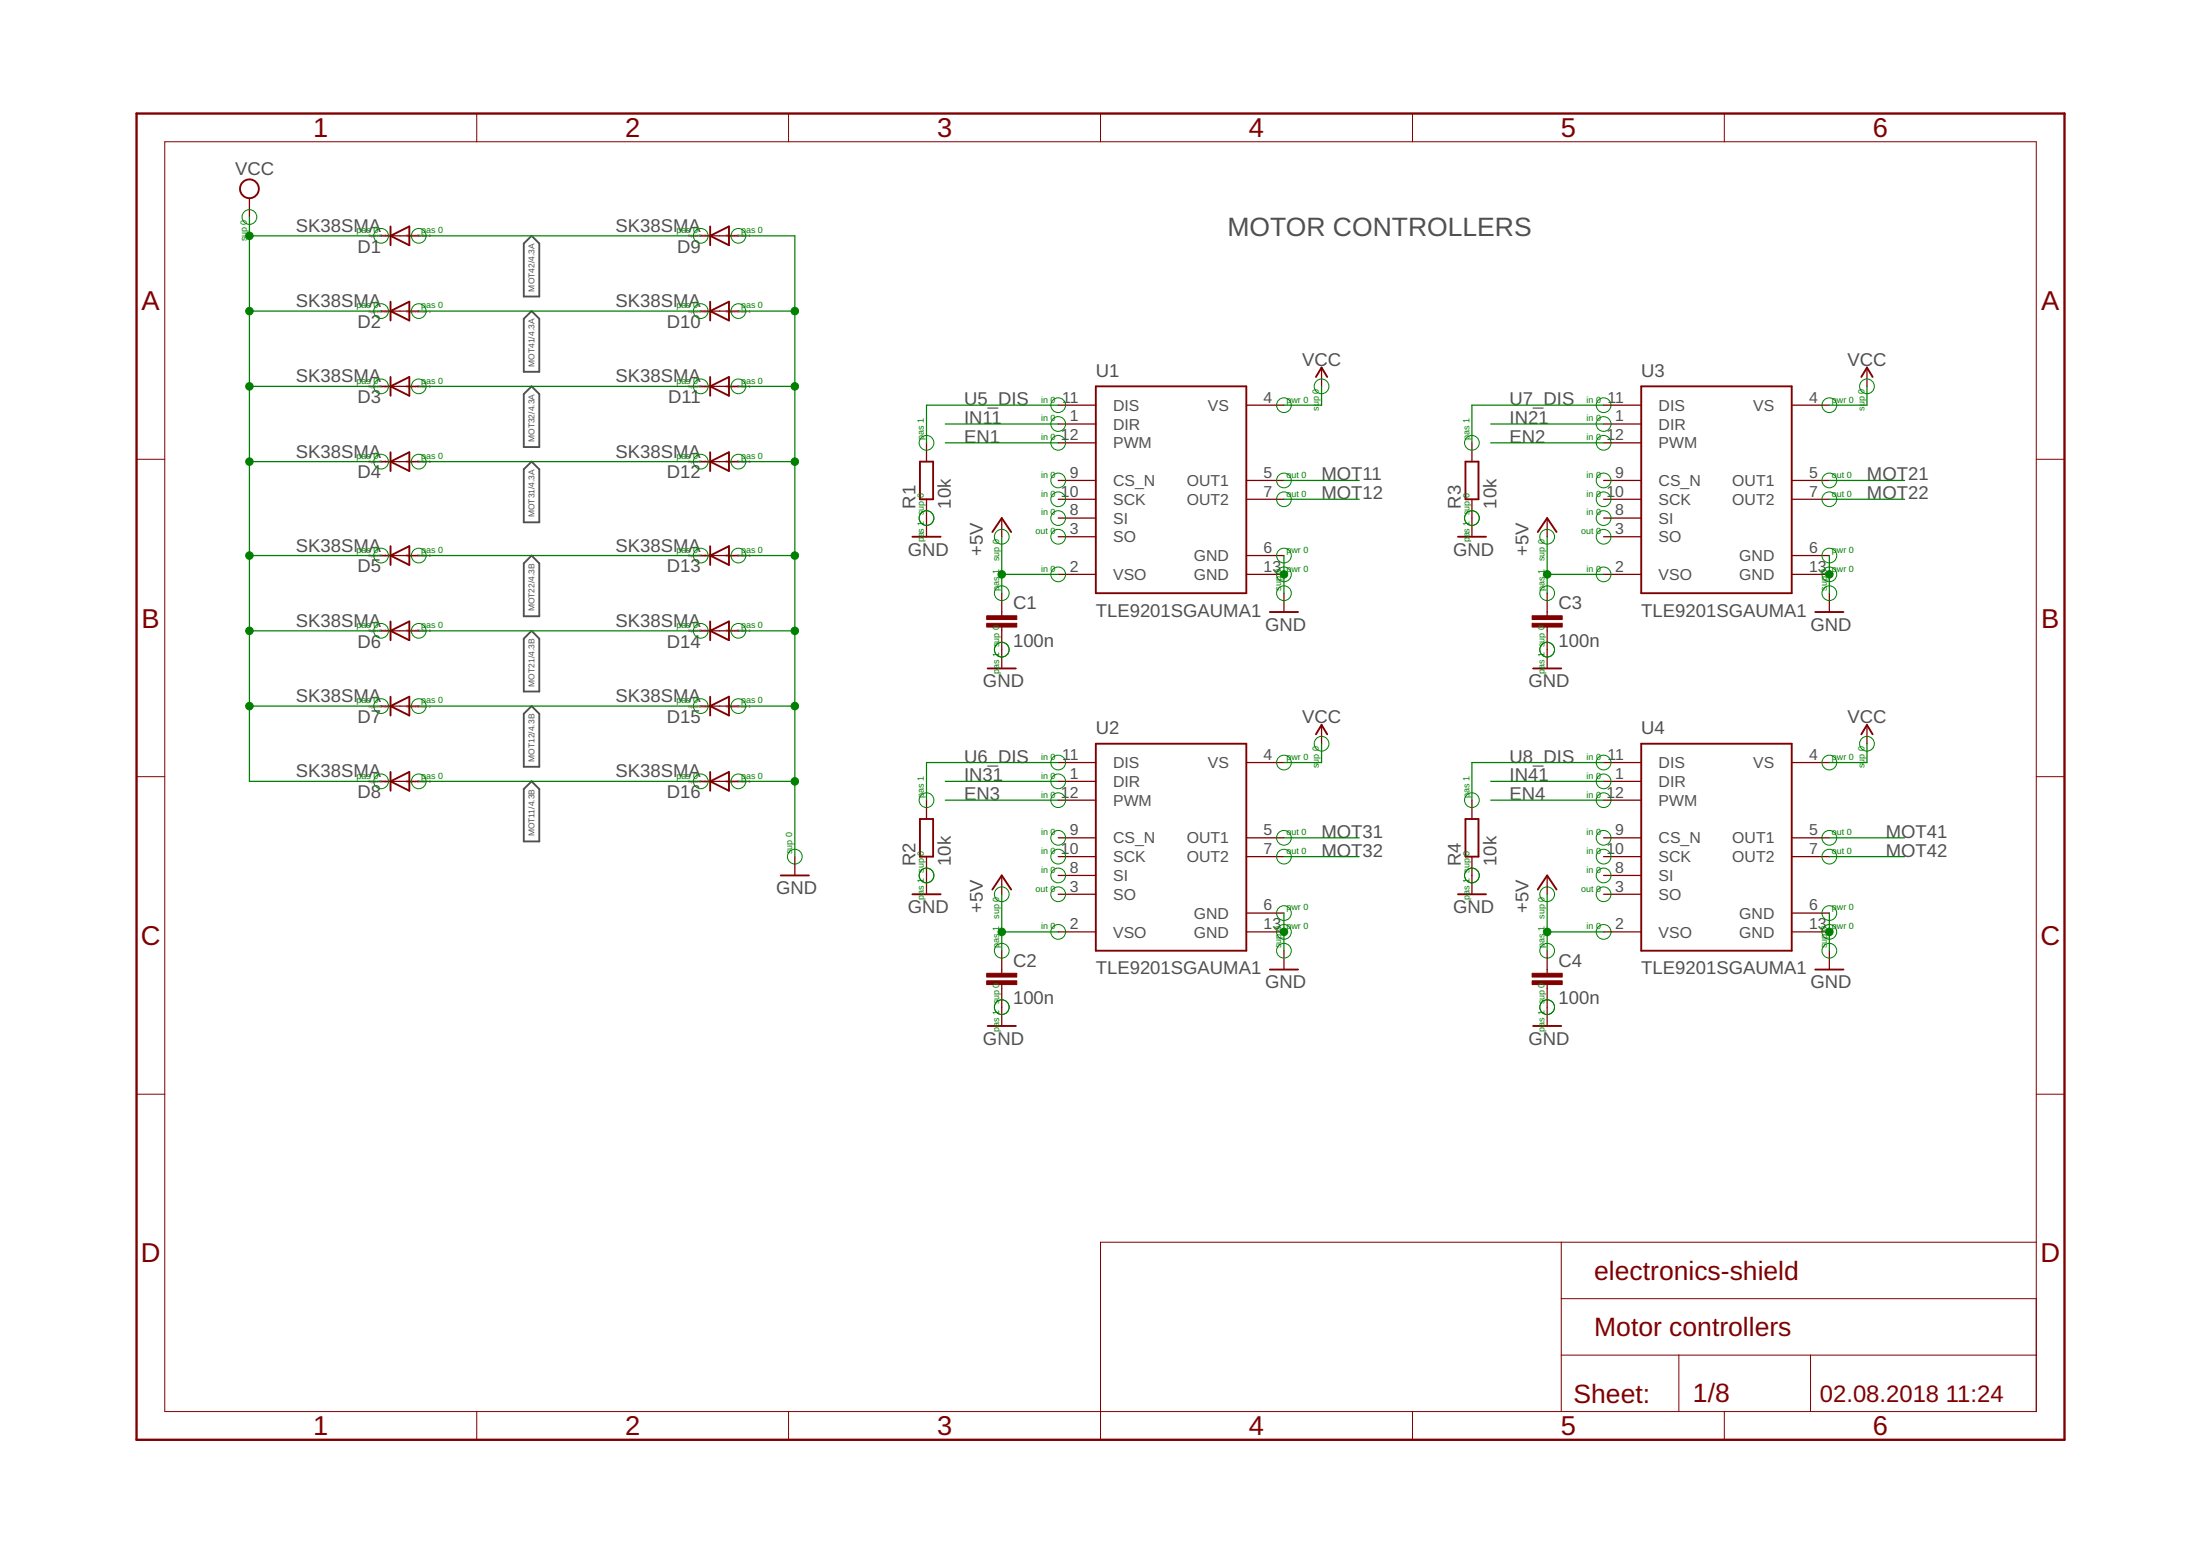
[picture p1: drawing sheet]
<svg xmlns="http://www.w3.org/2000/svg" width="297mm" height="210mm" viewBox="0 0 297 210" stroke-linecap="round" stroke-linejoin="round" font-family="sans-serif">
<path d="M70.7 32.9l1.1-1.1 1 1.1v7.1h-2.1zM70.7 43l1.1-1 1 1v7.2h-2.1zM70.7 53.2l1.1-1 1 1v7.1h-2.1zM70.7 63.4l1.1-1.1 1 1.1v7.1h-2.1zM70.7 76.1l1.1-1.1 1 1.1v7.1h-2.1zM70.7 86.2l1.1-1 1 1v7.1h-2.1zM70.7 96.4l1.1-1.1 1 1.1v7.1h-2.1zM70.7 106.5l1.1-1 1 1v7.1h-2.1z" fill="none" stroke="#505050" stroke-width=".25"/>
<g fill="none" stroke="#800000" stroke-width=".25">
<path d="M52.7 30.6v2.5M52.7 31.8l2.6-1.2v2.5zM95.9 30.6v2.5M95.9 31.8l2.5-1.2v2.5zM52.7 40.7v2.6M52.7 50.9v2.5M52.7 42l2.6-1.3v2.6zM52.7 52.2l2.6-1.3v2.5zM95.9 40.7v2.6M95.9 50.9v2.5M95.9 42l2.5-1.3v2.6zM95.9 52.2l2.5-1.3v2.5z"/>
<path d="M148 52.2h20.3v27.9h-20.3zM177.7 50.9l.7-1.3 .8 1.3M221.6 52.2h20.3v27.9h-20.3zM251.3 50.9l.8-1.3 .7 1.3M52.7 61v2.6M52.7 73.7v2.6M52.7 62.3l2.6-1.3v2.6zM52.7 75l2.6-1.3v2.6zM95.9 61v2.6M95.9 73.7v2.6M95.9 62.3l2.5-1.3v2.6zM95.9 75l2.5-1.3v2.6z"/>
<path d="M123.2 72.5h3.8M124.2 62.3h1.8v5.1h-1.8zM134 71.8l1.3-1.9 1.2 1.9M196.8 72.5h3.8M197.9 62.3h1.7v5.1h-1.7zM207.6 71.8l1.3-1.9 1.3 1.9M52.7 83.9v2.5M52.7 94v2.6M52.7 85.2l2.6-1.3v2.5zM52.7 95.3l2.6-1.3v2.6zM95.9 83.9v2.5M95.9 94v2.6"/>
<path d="M95.9 85.2l2.5-1.3v2.5zM95.9 95.3l2.5-1.3v2.6zM133.3 90.2h3.9M171.4 82.6h3.9M177.7 99.1l.7-1.2 .8 1.2M207 90.2h3.8M245.1 82.6h3.8M251.3 99.1l.8-1.2 .7 1.2M52.7 105.5l2.6-1.3v2.5zM52.7 104.2v2.5M95.9 105.5l2.5-1.3v2.5zM95.9 104.2v2.5"/>
<path d="M105.4 118.2h3.8M124.2 110.6h1.8v5h-1.8zM148 100.4h20.3v27.9h-20.3zM197.9 110.6h1.7v5h-1.7zM221.6 100.4h20.3v27.9h-20.3zM123.2 120.7h3.8M133.3 138.5h3.9M134 120.1l1.3-1.9 1.2 1.9M171.4 130.9h3.9M196.8 120.7h3.8M207 138.5h3.8M207.6 120.1l1.3-1.9 1.3 1.9"/>
<path d="M245.1 130.9h3.8"/>
<circle cx="33.7" cy="25.5" r="1.27"/>
</g>
<g fill="none" stroke="#800000" stroke-width=".17">
<path d="M33.7 26.8v2.5M51.5 31.8h5M94.6 31.8h5.1M51.5 52.2h5M51.5 42h5M94.6 52.2h5.1M94.6 42h5.1M125.1 59.8v2.5M142.9 54.7h5.1M142.9 57.2h5.1M142.9 59.8h5.1M168.3 54.7h5.1"/>
<path d="M178.4 49.6v2.6M198.7 59.8v2.5M216.5 54.7h5.1M216.5 57.2h5.1M216.5 59.8h5.1M241.9 54.7h5.1M252.1 49.6v2.6M51.5 75h5M51.5 62.3h5M94.6 75h5.1M94.6 62.3h5.1M125.1 67.4v5.1"/>
<path d="M135.3 69.9v2.6M142.9 64.9h5.1M142.9 67.4h5.1M142.9 69.9h5.1M142.9 77.5h5.1M142.9 72.5h5.1M168.3 75h5.1M168.3 64.9h5.1M168.3 67.4h5.1M168.3 77.5h5.1M198.7 67.4v5.1M208.9 69.9v2.6"/>
<path d="M216.5 64.9h5.1M216.5 67.4h5.1M216.5 69.9h5.1M216.5 77.5h5.1M216.5 72.5h5.1M241.9 75h5.1M241.9 64.9h5.1M241.9 67.4h5.1M241.9 77.5h5.1M51.5 95.3h5M51.5 85.2h5M94.6 95.3h5.1"/>
<path d="M94.6 85.2h5.1M135.3 80.1v3M135.3 84.6v5.6M173.4 80.1v2.5M178.4 97.9v2.5M208.9 80.1v3M208.9 84.6v5.6M247 80.1v2.5M252.1 97.9v2.5M51.5 105.5h5M94.6 105.5h5.1M107.3 115.6v2.6"/>
<path d="M125.1 108v2.6M125.1 115.6v5.1M135.3 118.2v2.5M142.9 105.5h5.1M142.9 102.9h5.1M142.9 113.1h5.1M142.9 108h5.1M142.9 115.6h5.1M142.9 118.2h5.1M168.3 102.9h5.1M168.3 113.1h5.1M168.3 115.6h5.1"/>
<path d="M198.7 108v2.6M198.7 115.6v5.1M208.9 118.2v2.5M216.5 105.5h5.1M216.5 102.9h5.1M216.5 113.1h5.1M216.5 108h5.1M216.5 115.6h5.1M216.5 118.2h5.1M241.9 102.9h5.1M241.9 113.1h5.1M241.9 115.6h5.1"/>
<path d="M135.3 128.3v3.1M135.3 132.9v5.6M142.9 125.8h5.1M142.9 120.7h5.1M168.3 125.8h5.1M168.3 123.3h5.1M173.4 128.3v2.6M208.9 128.3v3.1M208.9 132.9v5.6M216.5 125.8h5.1M216.5 120.7h5.1M241.9 125.8h5.1"/>
<path d="M241.9 123.3h5.1M247 128.3v2.6"/>
</g>
<g fill="none" stroke="#800000" stroke-width=".14">
<path d="M22.2 19.1h252.7v171.4h-252.7zM64.4 15.3v3.8M106.5 15.3v3.8M148.6 15.3v3.8M190.7 15.3v3.8M232.8 15.3v3.8M18.4 62h3.8M274.9 62h3.8M18.4 104.8h3.8M274.9 104.8h3.8M18.4 147.7h3.8M274.9 147.7h3.8"/>
<path d="M210.8 175.3h64.1M210.8 167.7v22.8M274.9 167.7h-126.3v26.7M64.4 190.5v3.9M106.5 190.5v3.9M190.7 190.5v3.9M210.8 182.9h64.1M226.7 182.9v7.6M232.8 190.5v3.9M244.5 182.9v7.6"/>
</g>
<path d="M18.4 15.3h260.3v179.1h-260.3z" fill="none" stroke="#800000" stroke-width=".32"/>
<g fill="#800000" stroke="#800000" stroke-width=".14">
<path d="M133.2 84.1h4.1v.5h-4.1z"/>
<path d="M133.2 83.1h4.1v.5h-4.1z"/>
<path d="M133.2 132.4h4.1v.5h-4.1z"/>
<path d="M133.2 131.4h4.1v.5h-4.1z"/>
<path d="M206.9 84.1h4v.5h-4z"/>
<path d="M206.9 83.1h4v.5h-4z"/>
<path d="M206.9 132.4h4v.5h-4z"/>
<path d="M206.9 131.4h4v.5h-4z"/>
</g>
<g fill="none" stroke="#008000" stroke-width=".14">
<circle cx="33.7" cy="29.3" r=".99"/>
<circle cx="51.5" cy="31.8" r=".99"/>
<circle cx="56.5" cy="31.8" r=".99"/>
<circle cx="94.6" cy="31.8" r=".99"/>
<circle cx="99.7" cy="31.8" r=".99"/>
<circle cx="51.5" cy="42" r=".99"/>
<circle cx="51.5" cy="52.2" r=".99"/>
<circle cx="56.5" cy="42" r=".99"/>
<circle cx="56.5" cy="52.2" r=".99"/>
<circle cx="94.6" cy="42" r=".99"/>
<circle cx="94.6" cy="52.2" r=".99"/>
<circle cx="99.7" cy="42" r=".99"/>
<circle cx="99.7" cy="52.2" r=".99"/>
<circle cx="125.1" cy="59.8" r=".99"/>
<circle cx="142.9" cy="54.7" r=".99"/>
<circle cx="142.9" cy="57.2" r=".99"/>
<circle cx="142.9" cy="59.8" r=".99"/>
<circle cx="173.4" cy="54.7" r=".99"/>
<circle cx="178.4" cy="52.2" r=".99"/>
<circle cx="198.7" cy="59.8" r=".99"/>
<circle cx="216.5" cy="57.2" r=".99"/>
<circle cx="216.5" cy="54.7" r=".99"/>
<circle cx="216.5" cy="59.8" r=".99"/>
<circle cx="247" cy="54.7" r=".99"/>
<circle cx="252.1" cy="52.2" r=".99"/>
<circle cx="51.5" cy="62.3" r=".99"/>
<circle cx="51.5" cy="75" r=".99"/>
<circle cx="56.5" cy="62.3" r=".99"/>
<circle cx="56.5" cy="75" r=".99"/>
<circle cx="94.6" cy="75" r=".99"/>
<circle cx="94.6" cy="62.3" r=".99"/>
<circle cx="99.7" cy="62.3" r=".99"/>
<circle cx="99.7" cy="75" r=".99"/>
<circle cx="125.1" cy="69.9" r=".99"/>
<circle cx="135.3" cy="72.5" r=".99"/>
<circle cx="142.9" cy="67.4" r=".99"/>
<circle cx="142.9" cy="77.5" r=".99"/>
<circle cx="142.9" cy="64.9" r=".99"/>
<circle cx="142.9" cy="69.9" r=".99"/>
<circle cx="142.9" cy="72.5" r=".99"/>
<circle cx="173.4" cy="64.9" r=".99"/>
<circle cx="173.4" cy="75" r=".99"/>
<circle cx="173.4" cy="77.5" r=".99"/>
<circle cx="173.4" cy="67.4" r=".99"/>
<circle cx="198.7" cy="69.9" r=".99"/>
<circle cx="208.9" cy="72.5" r=".99"/>
<circle cx="216.5" cy="64.9" r=".99"/>
<circle cx="216.5" cy="72.5" r=".99"/>
<circle cx="216.5" cy="67.4" r=".99"/>
<circle cx="216.5" cy="69.9" r=".99"/>
<circle cx="216.5" cy="77.5" r=".99"/>
<circle cx="247" cy="67.4" r=".99"/>
<circle cx="247" cy="64.9" r=".99"/>
<circle cx="247" cy="75" r=".99"/>
<circle cx="247" cy="77.5" r=".99"/>
<circle cx="51.5" cy="95.3" r=".99"/>
<circle cx="51.5" cy="85.2" r=".99"/>
<circle cx="56.5" cy="95.3" r=".99"/>
<circle cx="56.5" cy="85.2" r=".99"/>
<circle cx="94.6" cy="95.3" r=".99"/>
<circle cx="94.6" cy="85.2" r=".99"/>
<circle cx="99.7" cy="95.3" r=".99"/>
<circle cx="99.7" cy="85.2" r=".99"/>
<circle cx="135.3" cy="87.7" r=".99"/>
<circle cx="135.3" cy="80.1" r=".99"/>
<circle cx="173.4" cy="80.1" r=".99"/>
<circle cx="208.9" cy="87.7" r=".99"/>
<circle cx="208.9" cy="80.1" r=".99"/>
<circle cx="247" cy="80.1" r=".99"/>
<circle cx="51.5" cy="105.5" r=".99"/>
<circle cx="56.5" cy="105.5" r=".99"/>
<circle cx="94.6" cy="105.5" r=".99"/>
<circle cx="99.7" cy="105.5" r=".99"/>
<circle cx="107.3" cy="115.6" r=".99"/>
<circle cx="125.1" cy="118.2" r=".99"/>
<circle cx="125.1" cy="108" r=".99"/>
<circle cx="142.9" cy="115.6" r=".99"/>
<circle cx="142.9" cy="105.5" r=".99"/>
<circle cx="142.9" cy="108" r=".99"/>
<circle cx="142.9" cy="113.1" r=".99"/>
<circle cx="142.9" cy="102.9" r=".99"/>
<circle cx="142.9" cy="118.2" r=".99"/>
<circle cx="173.4" cy="115.6" r=".99"/>
<circle cx="173.4" cy="102.9" r=".99"/>
<circle cx="173.4" cy="113.1" r=".99"/>
<circle cx="178.4" cy="100.4" r=".99"/>
<circle cx="198.7" cy="108" r=".99"/>
<circle cx="198.7" cy="118.2" r=".99"/>
<circle cx="216.5" cy="115.6" r=".99"/>
<circle cx="216.5" cy="108" r=".99"/>
<circle cx="216.5" cy="118.2" r=".99"/>
<circle cx="216.5" cy="102.9" r=".99"/>
<circle cx="216.5" cy="105.5" r=".99"/>
<circle cx="216.5" cy="113.1" r=".99"/>
<circle cx="247" cy="113.1" r=".99"/>
<circle cx="247" cy="115.6" r=".99"/>
<circle cx="247" cy="102.9" r=".99"/>
<circle cx="252.1" cy="100.4" r=".99"/>
<circle cx="135.3" cy="128.3" r=".99"/>
<circle cx="135.3" cy="136" r=".99"/>
<circle cx="135.3" cy="120.7" r=".99"/>
<circle cx="142.9" cy="125.8" r=".99"/>
<circle cx="142.9" cy="120.7" r=".99"/>
<circle cx="173.4" cy="125.8" r=".99"/>
<circle cx="173.4" cy="128.3" r=".99"/>
<circle cx="173.4" cy="123.3" r=".99"/>
<circle cx="208.9" cy="136" r=".99"/>
<circle cx="208.9" cy="128.3" r=".99"/>
<circle cx="208.9" cy="120.7" r=".99"/>
<circle cx="216.5" cy="120.7" r=".99"/>
<circle cx="216.5" cy="125.8" r=".99"/>
<circle cx="247" cy="125.8" r=".99"/>
<circle cx="247" cy="128.3" r=".99"/>
<circle cx="247" cy="123.3" r=".99"/>
</g>
<g fill="none" stroke="#008000" stroke-width=".17">
<path d="M33.7 31.8h17.8M33.7 29.3v76.2h17.8M56.5 31.8h38.1M99.7 31.8h7.6v83.8M33.7 42h17.8M33.7 52.2h17.8M56.5 42h38.1M56.5 52.2h38.1M99.7 42h7.6M99.7 52.2h7.6M127.6 59.8h15.3M127.6 57.2h15.3"/>
<path d="M142.9 54.7h-17.8v5.1M178.4 52.2v2.5h-5M201.3 59.8h15.2M201.3 57.2h15.2M216.5 54.7h-17.8v5.1M252.1 52.2v2.5h-5.1M33.7 62.3h17.8M33.7 75h17.8M56.5 62.3h38.1M56.5 75h38.1M99.7 62.3h7.6M99.7 75h7.6"/>
<path d="M135.3 77.5h7.6M135.3 72.5v7.6M173.4 75v5.1M173.4 64.9h10.1M173.4 67.4h10.1M208.9 77.5h7.6M208.9 72.5v7.6M247 75v5.1M247 64.9h10.2M247 67.4h10.2M33.7 85.2h17.8M33.7 95.3h17.8"/>
<path d="M56.5 85.2h38.1M56.5 95.3h38.1M99.7 85.2h7.6M99.7 95.3h7.6M56.5 105.5h38.1M99.7 105.5h7.6M127.6 105.5h15.3M127.6 108h15.3M142.9 102.9h-17.8v5.1M173.4 113.1h10.1M173.4 115.6h10.1M178.4 100.4v2.5h-5"/>
<path d="M201.3 105.5h15.2M201.3 108h15.2M216.5 102.9h-17.8v5.1M247 113.1h10.2M247 115.6h10.2M252.1 100.4v2.5h-5.1M135.3 120.7v7.6M135.3 125.8h7.6M173.4 123.3v5M208.9 125.8h7.6M208.9 120.7v7.6M247 123.3v5"/>
</g>
<g fill="#008000" stroke="#008000" stroke-width=".14">
<circle cx="107.3" cy="42" r=".51"/>
<circle cx="107.3" cy="52.2" r=".51"/>
<circle cx="107.3" cy="62.3" r=".51"/>
<circle cx="107.3" cy="75" r=".51"/>
<circle cx="107.3" cy="85.2" r=".51"/>
<circle cx="107.3" cy="95.3" r=".51"/>
<circle cx="107.3" cy="105.5" r=".51"/>
<circle cx="173.4" cy="77.5" r=".51"/>
<circle cx="173.4" cy="125.8" r=".51"/>
<circle cx="247" cy="125.8" r=".51"/>
<circle cx="247" cy="77.5" r=".51"/>
<circle cx="33.7" cy="31.8" r=".51"/>
<circle cx="33.7" cy="42" r=".51"/>
<circle cx="33.7" cy="95.3" r=".51"/>
<circle cx="33.7" cy="85.2" r=".51"/>
<circle cx="33.7" cy="75" r=".51"/>
<circle cx="33.7" cy="62.3" r=".51"/>
<circle cx="33.7" cy="52.2" r=".51"/>
<circle cx="135.3" cy="77.5" r=".51"/>
<circle cx="135.3" cy="125.8" r=".51"/>
<circle cx="208.9" cy="125.8" r=".51"/>
<circle cx="208.9" cy="77.5" r=".51"/>
</g>
<g font-size="3.7" fill="#800000">
<text x="42.3" y="18.5">1</text>
<text x="84.4" y="18.5">2</text>
<text x="126.5" y="18.5">3</text>
<text x="168.6" y="18.5">4</text>
<text x="210.7" y="18.5">5</text>
<text x="252.9" y="18.5">6</text>
<text x="19.1" y="41.9">A</text>
<text x="275.6" y="41.9">A</text>
<text x="19.1" y="84.7">B</text>
<text x="275.6" y="84.7">B</text>
<text x="19" y="127.6">C</text>
<text x="275.5" y="127.6">C</text>
<text x="19" y="170.4">D</text>
<text x="275.5" y="170.4">D</text>
<text x="42.3" y="193.7">1</text>
<text x="84.4" y="193.7">2</text>
<text x="126.5" y="193.7">3</text>
<text x="168.6" y="193.7">4</text>
<text x="210.7" y="193.7">5</text>
<text x="252.9" y="193.7">6</text>
</g>
<text font-size="3.6" fill="#505050" x="165.7" y="31.8">MOTOR CONTROLLERS</text>
<g font-size="3.6" fill="#800000">
<text x="215.3" y="172.8">electronics-shield</text>
<text x="215.3" y="180.4">Motor controllers</text>
<text x="212.5" y="189.4">Sheet:</text>
<text x="228.6" y="189.3">1/8</text>
</g>
<g font-size="3.2" fill="#800000">
<text x="245.7" y="189.3">02.08.2018</text>
<text x="262.7" y="189.3">11:24</text>
</g>
<g font-size="2.5" fill="#505050">
<text x="31.8" y="23.6">VCC</text>
<text x="39.9" y="31.3">SK38SMA</text>
<text x="48.3" y="34.1">D1</text>
<text x="83.1" y="31.3">SK38SMA</text>
<text x="91.4" y="34.1">D9</text>
<text x="39.9" y="41.5">SK38SMA</text>
<text x="83.1" y="41.5">SK38SMA</text>
<text x="48.3" y="44.3">D2</text>
<text x="90.1" y="44.3">D10</text>
<text x="39.9" y="51.6">SK38SMA</text>
<text x="83.1" y="51.6">SK38SMA</text>
<text x="148" y="50.9">U1</text>
<text x="175.8" y="49.4">VCC</text>
<text x="221.6" y="50.9">U3</text>
<text x="249.5" y="49.4">VCC</text>
<text x="48.3" y="54.4">D3</text>
<text x="90.2" y="54.4">D11</text>
<text x="130.2" y="59.8">EN1</text>
<text x="130.2" y="57.2">IN11</text>
<text x="130.2" y="54.7">U5_DIS</text>
<text x="203.8" y="59.8">EN2</text>
<text x="203.8" y="57.2">IN21</text>
<text x="203.8" y="54.7">U7_DIS</text>
<text x="39.9" y="61.8">SK38SMA</text>
<text x="48.3" y="64.6">D4</text>
<text x="83.1" y="61.8">SK38SMA</text>
<text x="90.1" y="64.6">D12</text>
<text x="178.4" y="64.8">MOT11</text>
<text x="252.1" y="64.8">MOT21</text>
<text x="123.6" y="68.7" transform="rotate(-90 123.6 68.7)">R1</text>
<text x="128.4" y="68.7" transform="rotate(-90 128.4 68.7)">10k</text>
<text x="178.4" y="67.4">MOT12</text>
<text x="197.2" y="68.7" transform="rotate(-90 197.2 68.7)">R3</text>
<text x="202" y="68.7" transform="rotate(-90 202 68.7)">10k</text>
<text x="252.1" y="67.4">MOT22</text>
<text x="39.9" y="74.5">SK38SMA</text>
<text x="48.3" y="77.3">D5</text>
<text x="83.1" y="74.5">SK38SMA</text>
<text x="90.1" y="77.3">D13</text>
<text x="122.6" y="75">GND</text>
<text x="132.7" y="75" transform="rotate(-90 132.7 75)">+5V</text>
<text x="196.2" y="75">GND</text>
<text x="206.4" y="75" transform="rotate(-90 206.4 75)">+5V</text>
<text x="136.8" y="82.2">C1</text>
<text x="148" y="83.3">TLE9201SGAUMA1</text>
<text x="210.4" y="82.2">C3</text>
<text x="221.6" y="83.3">TLE9201SGAUMA1</text>
<text x="39.9" y="84.6">SK38SMA</text>
<text x="48.3" y="87.4">D6</text>
<text x="83.1" y="84.6">SK38SMA</text>
<text x="90.1" y="87.4">D14</text>
<text x="136.8" y="87.3">100n</text>
<text x="170.8" y="85.2">GND</text>
<text x="210.4" y="87.3">100n</text>
<text x="244.5" y="85.2">GND</text>
<text x="39.9" y="94.8">SK38SMA</text>
<text x="83.1" y="94.8">SK38SMA</text>
<text x="132.7" y="92.8">GND</text>
<text x="206.4" y="92.8">GND</text>
<text x="48.3" y="97.6">D7</text>
<text x="90.1" y="97.6">D15</text>
<text x="148" y="99.1">U2</text>
<text x="175.8" y="97.6">VCC</text>
<text x="221.6" y="99.1">U4</text>
<text x="249.5" y="97.6">VCC</text>
<text x="39.9" y="104.9">SK38SMA</text>
<text x="48.3" y="107.7">D8</text>
<text x="83.1" y="104.9">SK38SMA</text>
<text x="90.1" y="107.7">D16</text>
<text x="130.2" y="105.5">IN31</text>
<text x="130.2" y="102.9">U6_DIS</text>
<text x="203.8" y="105.5">IN41</text>
<text x="203.8" y="102.9">U8_DIS</text>
<text x="130.2" y="108">EN3</text>
<text x="178.4" y="113.1">MOT31</text>
<text x="203.8" y="108">EN4</text>
<text x="254.6" y="113.1">MOT41</text>
<text x="123.6" y="116.9" transform="rotate(-90 123.6 116.9)">R2</text>
<text x="128.4" y="116.9" transform="rotate(-90 128.4 116.9)">10k</text>
<text x="178.4" y="115.6">MOT32</text>
<text x="197.2" y="116.9" transform="rotate(-90 197.2 116.9)">R4</text>
<text x="202" y="116.9" transform="rotate(-90 202 116.9)">10k</text>
<text x="254.6" y="115.6">MOT42</text>
<text x="104.8" y="120.7">GND</text>
<text x="122.6" y="123.3">GND</text>
<text x="132.7" y="123.3" transform="rotate(-90 132.7 123.3)">+5V</text>
<text x="196.2" y="123.3">GND</text>
<text x="206.4" y="123.3" transform="rotate(-90 206.4 123.3)">+5V</text>
<text x="136.8" y="130.5">C2</text>
<text x="148" y="131.5">TLE9201SGAUMA1</text>
<text x="210.4" y="130.5">C4</text>
<text x="221.6" y="131.5">TLE9201SGAUMA1</text>
<text x="136.8" y="135.6">100n</text>
<text x="170.8" y="133.4">GND</text>
<text x="210.4" y="135.6">100n</text>
<text x="244.5" y="133.4">GND</text>
<text x="132.7" y="141">GND</text>
<text x="206.4" y="141">GND</text>
</g>
<g font-size="2.1" fill="#505050">
<text x="143.2" y="59.4">12</text>
<text x="143.4" y="54.3">11</text>
<text x="144.4" y="56.9">1</text>
<text x="150.3" y="55.4">DIS</text>
<text x="150.3" y="58">DIR</text>
<text x="163.1" y="55.5">VS</text>
<text x="170.6" y="54.3">4</text>
<text x="216.9" y="59.4">12</text>
<text x="217" y="54.3">11</text>
<text x="218.1" y="56.9">1</text>
<text x="223.9" y="55.4">DIS</text>
<text x="223.9" y="58">DIR</text>
<text x="236.7" y="55.5">VS</text>
<text x="244.3" y="54.3">4</text>
<text x="144.4" y="64.5">9</text>
<text x="150.3" y="60.5">PWM</text>
<text x="150.3" y="65.6">CS_N</text>
<text x="160.2" y="65.6">OUT1</text>
<text x="170.6" y="64.5">5</text>
<text x="218.1" y="64.5">9</text>
<text x="223.9" y="60.5">PWM</text>
<text x="223.9" y="65.6">CS_N</text>
<text x="233.9" y="65.6">OUT1</text>
<text x="244.3" y="64.5">5</text>
<text x="143.2" y="67">10</text>
<text x="144.4" y="69.6">8</text>
<text x="150.3" y="68.1">SCK</text>
<text x="150.3" y="70.7">SI</text>
<text x="160.2" y="68.1">OUT2</text>
<text x="170.6" y="67">7</text>
<text x="216.9" y="67">10</text>
<text x="218.1" y="69.6">8</text>
<text x="223.9" y="68.1">SCK</text>
<text x="223.9" y="70.7">SI</text>
<text x="233.9" y="68.1">OUT2</text>
<text x="244.3" y="67">7</text>
<text x="144.4" y="77.2">2</text>
<text x="144.4" y="72.1">3</text>
<text x="150.3" y="73.2">SO</text>
<text x="161.2" y="75.8">GND</text>
<text x="170.6" y="74.6">6</text>
<text x="170.6" y="77.2">13</text>
<text x="218.1" y="77.2">2</text>
<text x="218.1" y="72.1">3</text>
<text x="223.9" y="73.2">SO</text>
<text x="234.8" y="75.8">GND</text>
<text x="244.3" y="74.6">6</text>
<text x="244.3" y="77.2">13</text>
<text x="150.3" y="78.3">VSO</text>
<text x="161.2" y="78.3">GND</text>
<text x="223.9" y="78.3">VSO</text>
<text x="234.8" y="78.3">GND</text>
<text x="143.2" y="107.7">12</text>
<text x="143.4" y="102.6">11</text>
<text x="144.4" y="105.1">1</text>
<text x="150.3" y="103.7">DIS</text>
<text x="150.3" y="106.2">DIR</text>
<text x="163.1" y="103.7">VS</text>
<text x="170.6" y="102.6">4</text>
<text x="216.9" y="107.7">12</text>
<text x="217" y="102.6">11</text>
<text x="218.1" y="105.1">1</text>
<text x="223.9" y="103.7">DIS</text>
<text x="223.9" y="106.2">DIR</text>
<text x="236.7" y="103.7">VS</text>
<text x="244.3" y="102.6">4</text>
<text x="144.4" y="112.7">9</text>
<text x="150.3" y="108.8">PWM</text>
<text x="150.3" y="113.9">CS_N</text>
<text x="160.2" y="113.9">OUT1</text>
<text x="170.6" y="112.7">5</text>
<text x="218.1" y="112.7">9</text>
<text x="223.9" y="108.8">PWM</text>
<text x="223.9" y="113.9">CS_N</text>
<text x="233.9" y="113.9">OUT1</text>
<text x="244.3" y="112.7">5</text>
<text x="143.2" y="115.3">10</text>
<text x="144.4" y="117.8">8</text>
<text x="150.3" y="116.4">SCK</text>
<text x="150.3" y="118.9">SI</text>
<text x="160.2" y="116.4">OUT2</text>
<text x="170.6" y="115.3">7</text>
<text x="216.9" y="115.3">10</text>
<text x="218.1" y="117.8">8</text>
<text x="223.9" y="116.4">SCK</text>
<text x="223.9" y="118.9">SI</text>
<text x="233.9" y="116.4">OUT2</text>
<text x="244.3" y="115.3">7</text>
<text x="144.4" y="125.4">2</text>
<text x="144.4" y="120.4">3</text>
<text x="150.3" y="121.5">SO</text>
<text x="161.2" y="124">GND</text>
<text x="170.6" y="122.9">6</text>
<text x="170.6" y="125.4">13</text>
<text x="218.1" y="125.4">2</text>
<text x="218.1" y="120.4">3</text>
<text x="223.9" y="121.5">SO</text>
<text x="234.8" y="124">GND</text>
<text x="244.3" y="122.9">6</text>
<text x="244.3" y="125.4">13</text>
<text x="150.3" y="126.6">VSO</text>
<text x="161.2" y="126.6">GND</text>
<text x="223.9" y="126.6">VSO</text>
<text x="234.8" y="126.6">GND</text>
</g>
<g font-size="1.2" fill="#008000">
<text x="33.3" y="32.6" transform="rotate(-90 33.3 32.6)">sup 0</text>
<text x="48.2" y="31.5">pas 0</text>
<text x="56.9" y="31.5">pas 0</text>
<text x="91.3" y="31.5">pas 0</text>
<text x="100.1" y="31.5">pas 0</text>
<text x="48.2" y="41.6">pas 0</text>
<text x="56.9" y="41.6">pas 0</text>
<text x="91.3" y="41.6">pas 0</text>
<text x="100.1" y="41.6">pas 0</text>
<text x="48.2" y="51.8">pas 0</text>
<text x="56.9" y="51.8">pas 0</text>
<text x="91.3" y="51.8">pas 0</text>
<text x="100.1" y="51.8">pas 0</text>
<text x="124.7" y="59.4" transform="rotate(-90 124.7 59.4)">pas 1</text>
<text x="140.6" y="54.3">in 0</text>
<text x="140.6" y="56.9">in 0</text>
<text x="140.6" y="59.4">in 0</text>
<text x="173.7" y="54.3">pwr 0</text>
<text x="178.1" y="55.4" transform="rotate(-90 178.1 55.4)">sup 0</text>
<text x="198.4" y="59.4" transform="rotate(-90 198.4 59.4)">pas 1</text>
<text x="214.2" y="54.3">in 0</text>
<text x="214.2" y="56.9">in 0</text>
<text x="214.2" y="59.4">in 0</text>
<text x="247.4" y="54.3">pwr 0</text>
<text x="251.7" y="55.4" transform="rotate(-90 251.7 55.4)">sup 0</text>
<text x="48.2" y="62">pas 0</text>
<text x="56.9" y="62">pas 0</text>
<text x="91.3" y="62">pas 0</text>
<text x="100.1" y="62">pas 0</text>
<text x="140.6" y="64.5">in 0</text>
<text x="173.7" y="64.5">out 0</text>
<text x="214.2" y="64.5">in 0</text>
<text x="247.4" y="64.5">out 0</text>
<text x="140.6" y="67">in 0</text>
<text x="140.6" y="69.6">in 0</text>
<text x="173.7" y="67">out 0</text>
<text x="214.2" y="67">in 0</text>
<text x="214.2" y="69.6">in 0</text>
<text x="247.4" y="67">out 0</text>
<text x="48.2" y="74.6">pas 0</text>
<text x="56.9" y="74.6">pas 0</text>
<text x="91.3" y="74.6">pas 0</text>
<text x="100.1" y="74.6">pas 0</text>
<text x="124.7" y="73.2" transform="rotate(-90 124.7 73.2)">pas 1 sup 0</text>
<text x="134.9" y="75.8" transform="rotate(-90 134.9 75.8)">sup 0</text>
<text x="139.8" y="72.1">out 0</text>
<text x="140.6" y="77.2">in 0</text>
<text x="173" y="77.4" transform="rotate(-90 173 77.4)">0</text>
<text x="173.7" y="74.6">pwr 0</text>
<text x="173.7" y="77.2">pwr 0</text>
<text x="198.4" y="73.2" transform="rotate(-90 198.4 73.2)">pas 1 sup 0</text>
<text x="208.5" y="75.8" transform="rotate(-90 208.5 75.8)">sup 0</text>
<text x="213.5" y="72.1">out 0</text>
<text x="214.2" y="77.2">in 0</text>
<text x="246.6" y="77.4" transform="rotate(-90 246.6 77.4)">0</text>
<text x="247.4" y="74.6">pwr 0</text>
<text x="247.4" y="77.2">pwr 0</text>
<text x="134.9" y="79.7" transform="rotate(-90 134.9 79.7)">pas 1</text>
<text x="173" y="79.7" transform="rotate(-90 173 79.7)">sup</text>
<text x="208.5" y="79.7" transform="rotate(-90 208.5 79.7)">pas 1</text>
<text x="246.6" y="79.7" transform="rotate(-90 246.6 79.7)">sup</text>
<text x="48.2" y="84.8">pas 0</text>
<text x="56.9" y="84.8">pas 0</text>
<text x="91.3" y="84.8">pas 0</text>
<text x="100.1" y="84.8">pas 0</text>
<text x="48.2" y="95">pas 0</text>
<text x="56.9" y="95">pas 0</text>
<text x="91.3" y="95">pas 0</text>
<text x="100.1" y="95">pas 0</text>
<text x="134.9" y="91" transform="rotate(-90 134.9 91)">pas 1 sup 0</text>
<text x="208.5" y="91" transform="rotate(-90 208.5 91)">pas 1 sup 0</text>
<text x="48.2" y="105.1">pas 0</text>
<text x="56.9" y="105.1">pas 0</text>
<text x="91.3" y="105.1">pas 0</text>
<text x="100.1" y="105.1">pas 0</text>
<text x="124.7" y="107.7" transform="rotate(-90 124.7 107.7)">pas 1</text>
<text x="140.6" y="102.6">in 0</text>
<text x="140.6" y="105.1">in 0</text>
<text x="140.6" y="107.7">in 0</text>
<text x="173.7" y="102.6">pwr 0</text>
<text x="178.1" y="103.7" transform="rotate(-90 178.1 103.7)">sup 0</text>
<text x="198.4" y="107.7" transform="rotate(-90 198.4 107.7)">pas 1</text>
<text x="214.2" y="102.6">in 0</text>
<text x="214.2" y="105.1">in 0</text>
<text x="214.2" y="107.7">in 0</text>
<text x="247.4" y="102.6">pwr 0</text>
<text x="251.7" y="103.7" transform="rotate(-90 251.7 103.7)">sup 0</text>
<text x="140.6" y="112.7">in 0</text>
<text x="173.7" y="112.7">out 0</text>
<text x="214.2" y="112.7">in 0</text>
<text x="247.4" y="112.7">out 0</text>
<text x="107" y="115.3" transform="rotate(-90 107 115.3)">sup 0</text>
<text x="140.6" y="115.3">in 0</text>
<text x="140.6" y="117.8">in 0</text>
<text x="173.7" y="115.3">out 0</text>
<text x="214.2" y="115.3">in 0</text>
<text x="214.2" y="117.8">in 0</text>
<text x="247.4" y="115.3">out 0</text>
<text x="124.7" y="121.5" transform="rotate(-90 124.7 121.5)">pas 1 sup 0</text>
<text x="134.9" y="124" transform="rotate(-90 134.9 124)">sup 0</text>
<text x="139.8" y="120.4">out 0</text>
<text x="140.6" y="125.4">in 0</text>
<text x="173" y="125.7" transform="rotate(-90 173 125.7)">0</text>
<text x="173.7" y="122.9">pwr 0</text>
<text x="173.7" y="125.4">pwr 0</text>
<text x="198.4" y="121.5" transform="rotate(-90 198.4 121.5)">pas 1 sup 0</text>
<text x="208.5" y="124" transform="rotate(-90 208.5 124)">sup 0</text>
<text x="213.5" y="120.4">out 0</text>
<text x="214.2" y="125.4">in 0</text>
<text x="246.6" y="125.7" transform="rotate(-90 246.6 125.7)">0</text>
<text x="247.4" y="122.9">pwr 0</text>
<text x="247.4" y="125.4">pwr 0</text>
<text x="134.9" y="128" transform="rotate(-90 134.9 128)">pas 1</text>
<text x="173" y="128" transform="rotate(-90 173 128)">sup</text>
<text x="208.5" y="128" transform="rotate(-90 208.5 128)">pas 1</text>
<text x="246.6" y="128" transform="rotate(-90 246.6 128)">sup</text>
<text x="134.9" y="139.2" transform="rotate(-90 134.9 139.2)">pas 1 sup 0</text>
<text x="208.5" y="139.2" transform="rotate(-90 208.5 139.2)">pas 1 sup 0</text>
</g>
<g font-size="1.1" fill="#505050">
<text x="72.2" y="39.4" transform="rotate(-90 72.2 39.4)">MOT42/4.3A</text>
<text x="72.2" y="49.5" transform="rotate(-90 72.2 49.5)">MOT41/4.3A</text>
<text x="72.2" y="59.7" transform="rotate(-90 72.2 59.7)">MOT32/4.3A</text>
<text x="72.2" y="69.8" transform="rotate(-90 72.2 69.8)">MOT31/4.3A</text>
<text x="72.2" y="82.5" transform="rotate(-90 72.2 82.5)">MOT22/4.3B</text>
<text x="72.2" y="92.7" transform="rotate(-90 72.2 92.7)">MOT21/4.3B</text>
<text x="72.2" y="102.8" transform="rotate(-90 72.2 102.8)">MOT12/4.3B</text>
<text x="72.2" y="112.9" transform="rotate(-90 72.2 112.9)">MOT11/4.3B</text>
</g>
<g font-size=".6" fill="#800080">
<text x="49.8" y="32">SpiceOrder 2</text>
<text x="54.8" y="32">SpiceOrder 1</text>
<text x="92.9" y="32">SpiceOrder 2</text>
<text x="98" y="32">SpiceOrder 1</text>
<text x="49.8" y="42.2">SpiceOrder 2</text>
<text x="54.8" y="42.2">SpiceOrder 1</text>
<text x="92.9" y="42.2">SpiceOrder 2</text>
<text x="98" y="42.2">SpiceOrder 1</text>
<text x="49.8" y="52.4">SpiceOrder 2</text>
<text x="54.8" y="52.4">SpiceOrder 1</text>
<text x="92.9" y="52.4">SpiceOrder 2</text>
<text x="98" y="52.4">SpiceOrder 1</text>
<text x="49.8" y="62.5">SpiceOrder 2</text>
<text x="54.8" y="62.5">SpiceOrder 1</text>
<text x="92.9" y="62.5">SpiceOrder 2</text>
<text x="98" y="62.5">SpiceOrder 1</text>
<text x="49.8" y="75.2">SpiceOrder 2</text>
<text x="54.8" y="75.2">SpiceOrder 1</text>
<text x="92.9" y="75.2">SpiceOrder 2</text>
<text x="98" y="75.2">SpiceOrder 1</text>
<text x="49.8" y="85.4">SpiceOrder 2</text>
<text x="54.8" y="85.4">SpiceOrder 1</text>
<text x="92.9" y="85.4">SpiceOrder 2</text>
<text x="98" y="85.4">SpiceOrder 1</text>
<text x="49.8" y="95.5">SpiceOrder 2</text>
<text x="54.8" y="95.5">SpiceOrder 1</text>
<text x="92.9" y="95.5">SpiceOrder 2</text>
<text x="98" y="95.5">SpiceOrder 1</text>
<text x="49.8" y="105.7">SpiceOrder 2</text>
<text x="54.8" y="105.7">SpiceOrder 1</text>
<text x="92.9" y="105.7">SpiceOrder 2</text>
<text x="98" y="105.7">SpiceOrder 1</text>
</g>
</svg>
